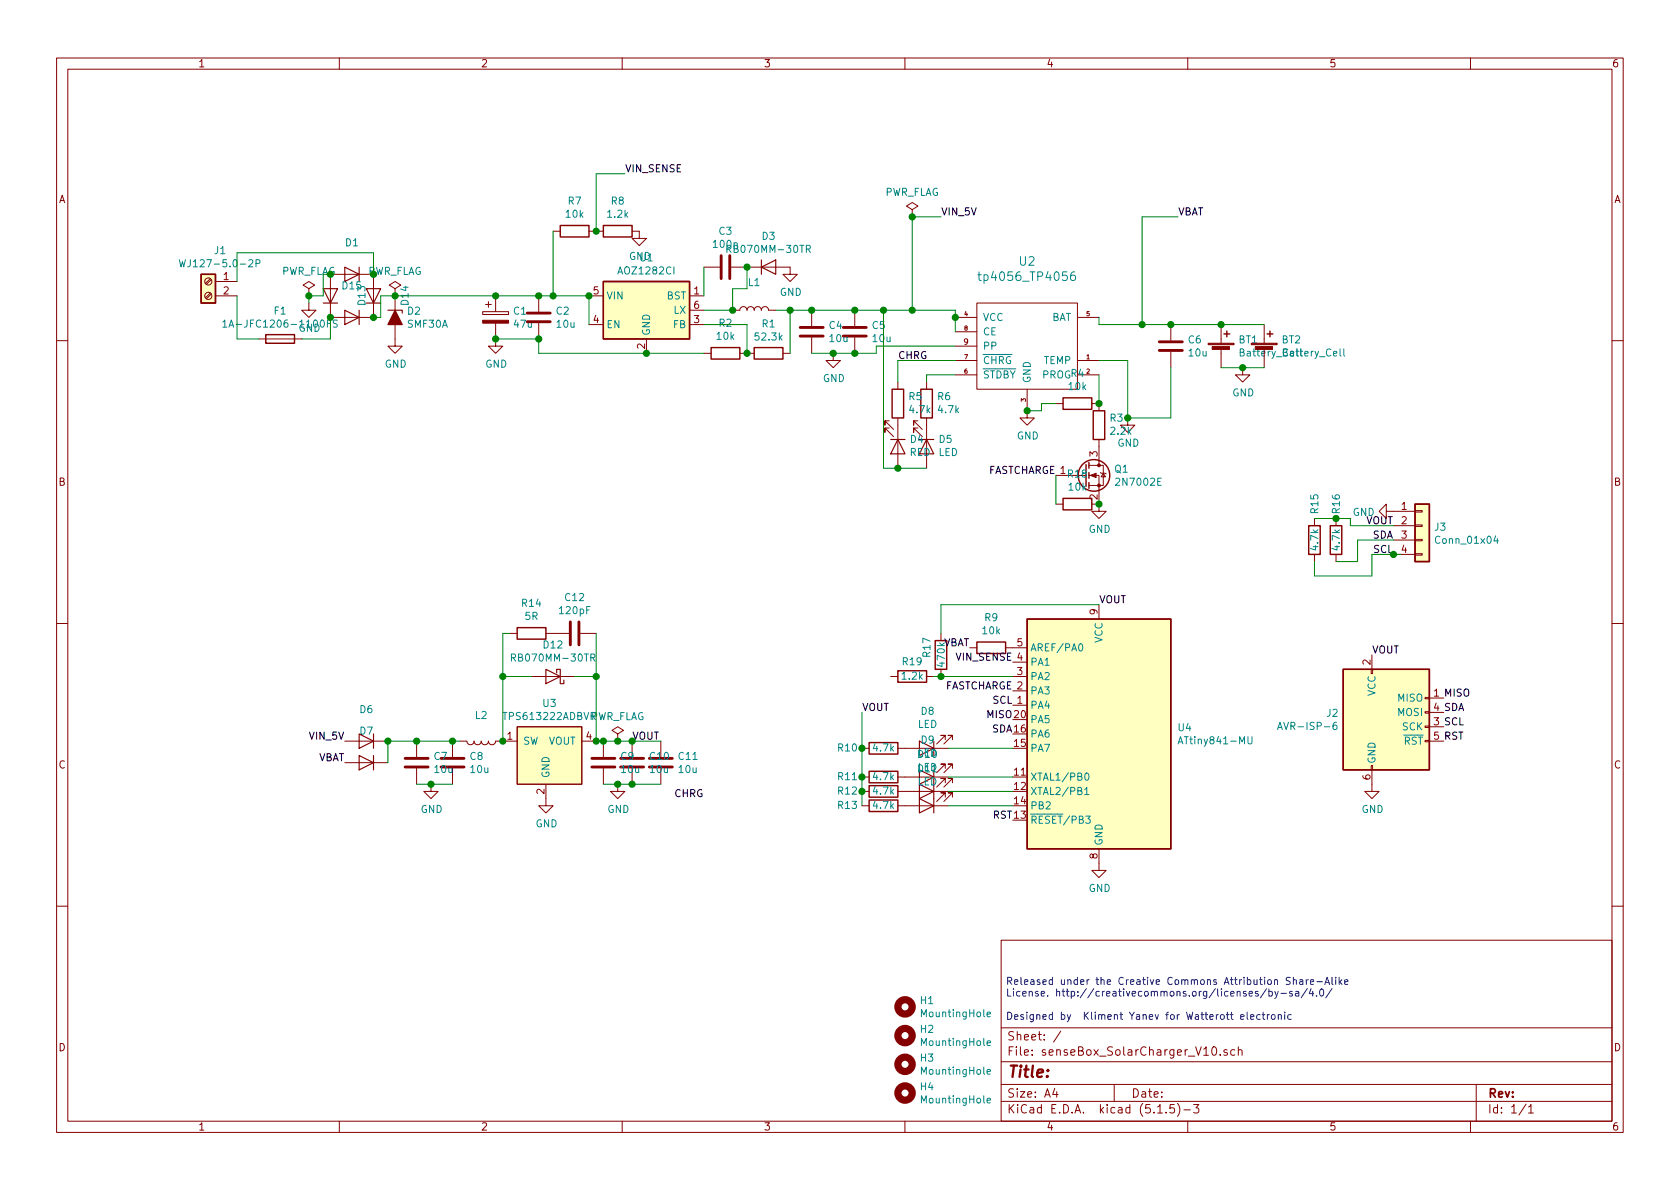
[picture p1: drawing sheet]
<svg xmlns="http://www.w3.org/2000/svg" width="297mm" height="210mm" viewBox="0 0 297 210" stroke-linecap="round" stroke-linejoin="round" font-family="sans-serif">
<g fill="none" stroke="#840000" stroke-width=".18">
<path d="M10 10.3h277v189.9h-277zM12 12.2h273v186.1h-273zM60 10.3v1.9M110 10.3v1.9M160 10.3v1.9M210 10.3v1.9M260 10.3v1.9M161.3 37.1l1-.7-1-.6-1 .6 1 .7v1.2M161.3 38.3h.1M37.2 51.8l-.9 .8M37.2 49.3l-.9 .8M37.4 52l-.9 .8"/>
<path d="M37.4 49.4l-.9 .9M38.1 49.8h3.8M38.1 52.3h3.8M45.7 59.9h7.6M54.6 53.6v1.3h1.3l-1.3 1.2-1.3-1.2h1.3M54.6 51l1-.6-1-.6-1 .6 1 .6v1.3M54.6 52.3h.1M58.4 48.5h7.6v7.6h-7.6zM69.8 52.3v8.9h1.3l-1.3 1.3-1.2-1.3h1.2M69.8 51l1.1-.6-1.1-.6-1 .6 1 .6v1.3M69.8 52.3h.1M85.3 55.1h4.6v.5h-4.6z"/>
<path d="M85.9 53.8h1M86.4 53.3v1.1M87.6 57.1v4.1h1.3l-1.3 1.3-1.2-1.3h1.2M87.6 52.3v2.8M95.2 52.3v2.8M95.2 57.1v2.8M97.8 40.9h1.3M104.1 40.9h2.6M104.1 52.3h2.6M104.1 57.4h2.6M111.8 40.9h1.2v1.3h1.3l-1.3 1.2-1.2-1.2h1.2M114.3 59.9v2.6"/>
<path d="M121.9 54.9h2.6M121.9 52.3h2.6M121.9 57.4h2.6M124.5 47.2h2.8M129.3 47.2h10.4v1.3h1.3l-1.3 1.3-1.3-1.3h1.3M129.5 54.9h1.3a.63 .63 0 0 1 .6-.7 .63 .63 0 0 1 .7 .7 .63 .63 0 0 1 .6-.7 .63 .63 0 0 1 .6 .7 .63 .63 0 0 1 .7-.7 .63 .63 0 0 1 .6 .7 .63 .63 0 0 1 .7-.7 .63 .63 0 0 1 .6 .7h1.3M143.5 54.9v2.8M143.5 59.7v2.8M151.1 54.9v2.8M151.1 59.7v2.8M168.9 56.1h3.8M168.9 58.7h3.8"/>
<path d="M172.7 53.6h17.8v15.2h-17.8zM190.5 56.1h3.8M207 57.4v2.8M215.9 57.4v3.3M223.5 57.4v3.3M10 60.2h2M124.5 62.5h1.2M130.8 62.5h2.5M138.4 62.5h1.3M147.3 62.5v1.2h1.3l-1.3 1.3-1.3-1.3h1.3M157.2 74.4h-.7v.8v-.8l1.5 1.5M157.2 75.7h-.7v.7v-.7l1.5 1.5"/>
<path d="M158.7 67.6v1.2M158.7 73.9v8.9M162.3 74.4h-.8v.8v-.8l1.6 1.5M162.3 75.7h-.8v.7v-.7l1.6 1.5M163.8 67.6v1.2M163.8 73.9v8.9M168.9 63.7h3.8M168.9 66.3h3.8M168.9 61.2h3.8M181.6 68.8v5.1h1.3l-1.3 1.3-1.3-1.3h1.3M186.7 71.4h1.3M190.5 63.7h3.8"/>
<path d="M190.5 66.3h3.8M193 71.4h1.3v1.2M194.3 77.7v4.6M199.4 73.9v1.3h1.3l-1.3 1.2-1.3-1.2h1.3M207 62.2v2.8M215.9 61.7v3.3M219.7 65v1.3h1.3l-1.3 1.3-1.3-1.3h1.3M223.5 62.5v2.5M285 60.2h2M186.7 84.1h2.5M186.7 89.1h1.3M192.5 84.1h1.8v5"/>
<path d="M192.5 82.3h2.6v3.5h-2.6M193 89.1h1.3M194.3 89.1v1.3h1.3l-1.3 1.3-1.3-1.3h1.3M194.6 83.6l.1 .1h.8l.1 .1M195.1 83.7l.4 .6h-.8zM232.4 91.7v1.3M232.4 98v1.3M236.2 91.7v1.3M236.2 98v1.3M245.1 90.4v-1.3l-1.3 1.3 1.3 1.3v-1.3h5.1M246.4 93h3.8M246.4 95.5h3.8"/>
<path d="M246.4 98h3.8M250.2 97.9h1.3v.3h-1.3zM250.2 95.4h1.3v.2h-1.3zM250.2 90.3h1.3v.2h-1.3zM250.2 92.8h1.3v.3h-1.3zM10 110.3h2M90.2 112h1.2M94 119.6h7.6M96.5 112h4.1M102.6 112h2.8M157.5 119.6h1.2M163.8 119.6h1.3"/>
<path d="M166.4 112v1.3M166.4 118.4v1.2M171.4 114.5h1.3M177.8 114.5h3.8M179.1 119.6h2.5M179.1 117.1h2.5M194.3 106.9v2.6M242.4 118.4h.3v.7h-.3zM242.6 115.8v2.6M285 110.3h2M61 131.1h7.6M61 134.9h7.6"/>
<path d="M73.7 131.1v2.8M73.7 135.9v2.8M76.2 138.7v1.2h1.3l-1.3 1.3-1.3-1.3h1.3M80 131.1v2.8M80 135.9v2.8M81.3 131.1h1.2a.63 .63 0 0 0 .7 .6 .63 .63 0 0 0 .6-.6 .63 .63 0 0 0 .7 .6 .63 .63 0 0 0 .6-.6 .63 .63 0 0 0 .6 .6 .63 .63 0 0 0 .7-.6 .63 .63 0 0 0 .6 .6 .63 .63 0 0 0 .6-.6h3.8M91.4 128.5h11.5v10.2h-11.5zM96.5 138.7v3.8h1.3l-1.3 1.3-1.3-1.3h1.3M102.9 131.1h2.5M106.7 131.1v2.8M106.7 135.9v2.8M109.2 129.8l1-.6-1-.7-1 .7 1 .6v1.3"/>
<path d="M109.2 131.1h.1M109.2 138.7v1.2h1.3l-1.3 1.3-1.3-1.3h1.3M111.8 131.1v2.8M111.8 135.9v2.8M116.8 131.1v2.8M116.8 135.9v2.8M152.4 132.3h1.3M152.4 137.4h1.3M152.4 139.9h1.3M158.7 132.3h3.9M158.7 137.4h3.9M158.7 139.9h8.9"/>
<path d="M165.1 132.3h2.5M165.1 137.4h2.5M167.1 130.8v-.8h-.7h.7l-1.5 1.6M167.1 135.9v-.8h-.7h.7l-1.5 1.5M167.1 138.4v-.7h-.7h.7l-1.5 1.5M168.4 130.8v-.8h-.8h.8l-1.5 1.6M168.4 135.9v-.8h-.8h.8l-1.5 1.5M168.4 138.4v-.7h-.8h.8l-1.5 1.5M179.1 124.7h2.5M179.1 122.2h2.5M242.4 135.4h.3v.7h-.3zM242.6 136.1v3.8h1.2l-1.2 1.3-1.3-1.3h1.3"/>
<path d="M252 130.9h.7v.3h-.7zM252 128.4h.7v.2h-.7zM252 125.9h.7v.2h-.7zM252 123.3h.7v.3h-.7zM252.7 123.4h2.6M252.7 128.5h2.6M252.7 126h2.6M252.7 131.1h2.6M152.4 142.5h1.3M158.7 142.5h8.9M167.1 141v-.8h-.7h.7l-1.5 1.5M168.4 141v-.8h-.8h.8l-1.5 1.5"/>
<path d="M194.3 150.1v3.8h1.3l-1.3 1.3-1.3-1.3h1.3M10 160.2h2M177 166.3h108v32h-108zM285 160.2h2M60 198.3v1.9M110 198.3v1.9M160 198.3v1.9M177 194.8h108M177 191.8h108M177 187.8h108M177 181.8h108M186.5 192.5l-.4 1h1"/>
<path d="M186.8 193v1M187.6 182.3l-1.3 2M197 191.8v3M204.7 196.8h.8M206.2 196.7v.1M207.6 195.3h-.7l-.1 .7 .2-.1 .5 .1 .2 .2-.1 .5-.2 .1-.6-.1M208.2 195.1a1.71 1.71 0 0 1 0 2.3M209.3 196.3h1.2M210 198.3v1.9M211 195.3h1l-.5 .6 .4 .1v.7l-.2 .1-.7-.1M214.5 185.2l.1-.1a.8 .8 0 0 1 .5 .8 .8 .8 0 0 1-.5 .7 1 1 0 0 1-.1-1.4zM215.7 186.5v.1"/>
<path d="M217 185.7a.37 .37 0 0 0-.6 .1l.1 .2 .5 .2v.1l-.2 .3-.4-.1M218.3 185.7l-.4-.1-.3 .3 .1 .6 .2 .1 .4-.1M218.9 185.7h.1a.37 .37 0 0 1 .6 .1v.8M218.9 185.1v1.5M260 198.3v1.9M261 191.8v6.5M269.8 195.2l-1.2 2M270.3 195.8l.4-.5v1.5M270.3 196.8h.8"/>
<circle cx="36.8" cy="52.3" r=".63"/>
<circle cx="36.8" cy="49.8" r=".63"/>
</g>
<g fill="none" stroke="#840000" stroke-width=".2">
<path d="M57.1 51h2.6l-1.3 2.6zM57.1 53.6h2.6M61 47.2l2.5 1.3-2.5 1.3zM61 54.9l2.5 1.2-2.5 1.3zM63.5 47.2v2.6M63.5 54.9v2.5M64.8 51h2.5l-1.3 2.6zM64.8 53.6h2.5M68.6 54.9h2.5v.5M134.6 47.2l2.6-1.2v2.5zM134.6 46v2.5M157.5 77.7h2.5"/>
<path d="M158.7 77.7l1.3 2.6h-2.5zM162.6 77.7h2.5M163.8 77.7l1.3 2.6h-2.5zM96.5 118.4l2.6 1.2-2.6 1.3zM98.4 119v-.6h.7v2.5h.6v-.6M63.5 133.6l2.5 1.3-2.5 1.2zM63.5 129.8l2.5 1.3-2.5 1.2zM66 129.8v2.5M66 133.6v2.5M162.6 131.1l2.5 1.2-2.5 1.3zM162.6 136.1l2.5 1.3-2.5 1.3zM162.6 138.7l2.5 1.2-2.5 1.3z"/>
<path d="M165.1 131.1v2.5M165.1 136.1v7.7M162.6 141.2l2.5 1.3-2.5 1.3z"/>
</g>
<g fill="#ffffc2" stroke="#ffffc2" stroke-width=".18">
<path d="M250.2 89.1h2.5v10.2h-2.5z"/>
<path d="M237.5 118.4h15.2v17.7h-15.2z"/>
<path d="M181.6 109.5h25.4v40.6h-25.4z"/>
<path d="M91.4 128.5h11.5v10.2h-11.5z"/>
<path d="M35.6 48.5h2.5v5.1h-2.5z"/>
<path d="M106.7 49.8h15.2v10.1h-15.2z"/>
</g>
<g fill="none" stroke="#840000" stroke-width=".25">
<path d="M99.1 39.9h5v2h-5zM106.7 39.9h5.1v2h-5.1zM35.6 48.5h2.5v5.1h-2.5zM47 59.2h5.1v1.5h-5.1zM106.7 49.8h15.2v10.1h-15.2zM216.4 59h1M216.9 58.5v1.1M224 59h1M224.5 58.5v1.1M125.7 61.5h5.1v2h-5.1zM133.3 61.5h5.1v2h-5.1zM157.7 68.8h2.1v5.1h-2.1z"/>
<path d="M162.8 68.8h2v5.1h-2zM188 70.4h5v2h-5zM193.3 72.6h2v5.1h-2zM188 88.1h5v2.1h-5zM192 82.2v3.8M192.5 81.8v1M192.5 85.3v1.1M231.4 93h2v5h-2zM235.2 93h2v5h-2zM250.2 89.1h2.5v10.2h-2.5zM91.4 111h5.1v2h-5.1zM158.7 118.6h5.1v2h-5.1z"/>
<path d="M165.4 113.3h2v5.1h-2zM172.7 113.5h5.1v2.1h-5.1zM181.6 109.5h25.4v40.6h-25.4zM237.5 118.4h15.2v17.7h-15.2zM153.7 131.3h5v2h-5zM153.7 136.4h5v2h-5zM153.7 138.9h5v2.1h-5zM153.7 141.5h5v2h-5z"/>
<circle cx="193.4" cy="84.1" r="2.79"/>
</g>
<g fill="none" stroke="#008484" stroke-width=".18">
<path d="M31.7 45.9l.3 1.3 .3-.9 .2 .9 .3-1.3M39.4 56.9l.4-.3v1.3M39.4 57.9h.7M40.5 57.9l.4-1.3 .4 1.3M40.6 57.5h.6M45.3 46.6l.6-.1v-.5l-.2-.1h-.4v1.3M58.5 56.6h-.6v1.3M59.6 56.7l-.4-.1-.2 .1v.4l.5 .2 .1 .3-.2 .3-.5-.1M112.2 44.7a.59 .59 0 0 0-.8 .6 .59 .59 0 0 0 .8 .5v-.4h-.2M128.5 44h.6l.2-.2-.1-.3-.2-.1h-.5v1.2M142.6 44l.6-.1v-.4l-.1-.1h-.5v1.2M142.9 44l.4 .6"/>
<path d="M172.9 48.6h.6M173.1 48.1v1.3l.1 .1 .3 .1M190 48.1a.62 .62 0 0 0-.7 .6l.1 .7a.48 .48 0 0 0 .7 0l.1-.5-.2-.2h-.4l-.3 .2M237.6 61.7v1.1l.2 .2M264.4 94.8l-.3 .9h.8M264.7 95.2v.9M90.4 116.3h.6l.2-.2-.1-.3-.2-.2h-.5v1.3M104.5 116.3l.6-.1v-.4l-.1-.2h-.5v1.3M104.8 116.3l.4 .6M190.8 114l.2-.2a.67 .67 0 0 1 .5 .7 .67 .67 0 0 1-.5 .6l-.3-.5zM191.8 139.6l.4-.4v1.3M191.9 136.8l.2-.1a.67 .67 0 0 1 .4 .6 .67 .67 0 0 1-.4 .7l-.3-.3v-.2z"/>
<path d="M208.3 131.5l.4-1.2 .4 1.2M208.4 131.2h.6M220.6 130.3v1l.3 .2h.2l.3-.2v-1M225.9 129l.4-1.3 .4 1.3M226 128.6h.6M236.3 127.7l-.4 .1a.87 .87 0 0 0 0 1.2l.4-.1v-.6l-.4-.1-.2 .3M191.8 140.5h.7M192 144.3h.8l-.4 .5 .3 .1v.6l-.2 .1-.5-.1M174.5 179.4l.6-.1v-.3h-.4l-.2 .1 .1 .7h.5M174.5 184.4l.6-.1v-.2l-.4-.1-.2 .2 .1 .6h.5M174.5 189.5l.6-.1v-.2l-.4-.1-.2 .2 .1 .6h.5M174.5 194.6l.6-.1v-.2l-.4-.1-.2 .2 .1 .6h.5"/>
</g>
<g fill="none" stroke="#840000" stroke-width=".51">
<path d="M93.2 56.9h4.1M93.2 55.4h4.1M127.5 45.2v4.1M129 45.2v4.1M141.5 59.4h4M141.5 57.9h4M149.1 59.4h4.1M149.1 57.9h4.1M205 62h4M205 60.4h4M100.8 110v4M102.4 110v4"/>
<path d="M71.6 135.6h4.1M71.6 134.1h4.1M78 135.6h4M78 134.1h4M104.6 135.6h4.1M104.6 134.1h4.1M109.7 135.6h4.1M109.7 134.1h4.1M114.8 135.6h4.1M114.8 134.1h4.1"/>
</g>
<g fill="#840000" stroke="#840000" stroke-width=".18">
<path d="M213.6 60.7h4.6v.3h-4.6z"/>
<path d="M214.3 61.3h3.1v.5h-3.1z"/>
<path d="M192.8 84.1l1-.4v.7z"/>
<path d="M85.3 56.6h4.6v.5h-4.6z"/>
<path d="M221.2 60.7h4.6v.3h-4.6z"/>
<path d="M221.9 61.3h3.1v.5h-3.1z"/>
<circle cx="194.3" cy="85.8" r=".25"/>
<circle cx="194.3" cy="82.3" r=".25"/>
</g>
<g fill="none" stroke="#840000" stroke-width="1.3">
<circle cx="160" cy="178" r="1.27"/>
<circle cx="160" cy="188.2" r="1.27"/>
<circle cx="160" cy="193.3" r="1.27"/>
<circle cx="160" cy="183.1" r="1.27"/>
</g>
<path d="M69.8 54.9l1.3 2.5h-2.5z" fill="#840000" stroke="#840000" stroke-width=".2"/>
<g fill="none" stroke="#008400" stroke-width=".18">
<path d="M110.5 30.7h-5.1v10.2M166.4 38.3h-5.1v16.6M208.3 38.3h-6.4v19.1M41.9 52.3v7.6h3.8M57.1 48.5v3.8h-2.5v1.3M58.4 56.1v3.8h-5.1M66 48.5v-3.8h-24.1v5.1M66 56.1h1.3v-3.8h36.8v5.1M87.6 59.9h7.6v2.6h29.3M97.8 40.9v11.4M124.5 57.4h7.6v5.1M124.5 47.2v5.1"/>
<path d="M132.1 47.2v3.8h-2.6v3.9h-5M137.2 54.9h31.7v3.8M139.7 54.9v7.6M156.2 54.9v27.9h7.6M194.3 56.1v1.3h29.2M168.9 66.3h-5.1v1.3M168.9 63.7h-10.2v3.9M168.9 61.2h-14v1.3h-11.4M186.7 71.4h-2.6v1.2h-2.5M194.3 66.3v5.1M194.3 63.7h5.1v10.2h7.6v-8.9M215.9 65h7.6"/>
<path d="M186.7 84.1v5M232.4 91.7h6.4v1.3h7.6M246.4 95.5h-6.4v3.8h-3.8M247.6 98h-5v3.8h-10.2v-2.5M88.9 119.6h5.1M90.2 112h-1.3v19.1M101.6 119.6h3.8M105.4 112v19.1h11.4M165.1 119.6h14M194.3 106.9h-27.9v5.1M73.7 138.7h6.3M81.3 131.1h-12.7v3.8"/>
<path d="M106.7 138.7h10.1M152.4 126v16.5M167.6 137.4h11.5M167.6 139.9h11.5M167.6 132.3h11.5M167.6 142.5h11.5"/>
</g>
<g fill="none" stroke="#0000c2" stroke-width=".18">
<path d="M219.4 179.8l.6-.1-.1-.2-.4-.1-.1 .2v.6h.5M220.5 179v1.1l.2 .2M221.1 179.8l.6-.1-.1-.2-.3-.1-.2 .2 .1 .6h.4M222.4 175.4l-.3-.1-.2 .2 .1 .2 .4 .1v.3h-.5M222.8 179.5l-.4-.1-.2 .2 .1 .6h.5M223.2 179.4h.4M223.3 179v1.1l.3 .2M224 174.8l-1.1 1.6M224.1 179.4v.9M224.4 175.4l.3-.1 .3 .2-.1 .6h-.5M224.4 174.9v1.2M224.4 179.4l-.2 .1-.1 .1"/>
<path d="M224.9 179.5l.3-.1 .2 .1-.1 .7-.3 .1-.2-.3zM225.4 175.3l.3 .8M226 175.3l-.4 1.1-.2 .2M226 179.5l.2-.1 .3 .1v.8M226 179.4v.9M226.5 175.7h1M227.2 179v.1M227.2 179.4v.9M228.1 172.9l-.5-.1-.1 .1v.5l.6 .2v.3l-.2 .2-.5-.1M228.3 179.5l-.4-.1-.2 .2 .1 .6h.5M228.5 175.4l-.3-.1-.2 .2 .1 .2 .4 .1v.3h-.5M228.7 173.4l.2-.2 .3 .1v.8"/>
<path d="M228.7 172.8v1.3M229.1 175.4h.5v.7M229.6 175.6l-.4 .1-.2 .1 .1 .3h.5M229.8 173.3h.5l.1 .8M230.4 173.6h-.5l-.2 .2 .1 .2h.6M231 173.2v.9M231.1 174.8l-1.1 1.6M231.3 173.2l-.3 .3M231.7 173.7l.6-.1-.1-.3-.3-.1-.2 .2v.6h.5M231.8 174.8l-.3 .9h.8M232.1 175.3v.8M232.8 176v.1"/>
<path d="M232.8 173.6h1M233.5 175l.1-.1a.69 .69 0 0 1 .5 .6 .69 .69 0 0 1-.5 .6l-.2-.2-.1-.2zM234.2 174.1l.4-1.3 .5 1.3M234.3 173.7h.6M235.5 172.8v1.1l.2 .2M235.5 174.8l-1.1 1.6M236.2 172.8v.1M236.2 173.2v.9M236.8 172.8v1.3M236.9 173.6l.4 .5M237.3 173.2l-.5 .5M237.7 173.7l.6-.1v-.3l-.4-.1-.2 .2 .1 .6h.5"/>
</g>
<g fill="#008400" stroke="#008400" stroke-width=".25">
<circle cx="166.4" cy="119.6" r=".51"/>
<circle cx="105.4" cy="40.9" r=".51"/>
<circle cx="194.3" cy="89.1" r=".51"/>
<circle cx="199.4" cy="73.9" r=".51"/>
<circle cx="129.5" cy="54.9" r=".51"/>
<circle cx="69.9" cy="52.3" r=".51"/>
<circle cx="147.3" cy="62.5" r=".51"/>
<circle cx="80" cy="131.1" r=".51"/>
<circle cx="109.2" cy="138.7" r=".51"/>
<circle cx="104.1" cy="52.3" r=".51"/>
<circle cx="87.6" cy="52.3" r=".51"/>
<circle cx="106.7" cy="131.1" r=".51"/>
<circle cx="97.8" cy="52.3" r=".51"/>
<circle cx="95.3" cy="59.9" r=".51"/>
<circle cx="87.6" cy="59.9" r=".51"/>
<circle cx="58.4" cy="56.1" r=".51"/>
<circle cx="66" cy="56.1" r=".51"/>
<circle cx="54.6" cy="52.3" r=".51"/>
<circle cx="76.2" cy="138.7" r=".51"/>
<circle cx="95.3" cy="52.3" r=".51"/>
<circle cx="105.4" cy="119.6" r=".51"/>
<circle cx="219.7" cy="65" r=".51"/>
<circle cx="215.9" cy="57.4" r=".51"/>
<circle cx="207" cy="57.4" r=".51"/>
<circle cx="109.2" cy="131.1" r=".51"/>
<circle cx="152.4" cy="139.9" r=".51"/>
<circle cx="161.3" cy="38.3" r=".51"/>
<circle cx="152.4" cy="137.4" r=".51"/>
<circle cx="111.8" cy="131.1" r=".51"/>
<circle cx="152.4" cy="132.3" r=".51"/>
<circle cx="111.8" cy="138.7" r=".51"/>
<circle cx="161.3" cy="54.9" r=".51"/>
<circle cx="156.2" cy="54.9" r=".51"/>
<circle cx="105.4" cy="131.1" r=".51"/>
<circle cx="158.8" cy="82.8" r=".51"/>
<circle cx="88.9" cy="131.1" r=".51"/>
<circle cx="181.6" cy="72.6" r=".51"/>
<circle cx="151.1" cy="62.5" r=".51"/>
<circle cx="201.9" cy="57.4" r=".51"/>
<circle cx="88.9" cy="119.6" r=".51"/>
<circle cx="236.2" cy="91.7" r=".51"/>
<circle cx="168.9" cy="56.1" r=".51"/>
<circle cx="151.1" cy="54.9" r=".51"/>
<circle cx="68.6" cy="131.1" r=".51"/>
<circle cx="132.1" cy="47.2" r=".51"/>
<circle cx="246.4" cy="98" r=".51"/>
<circle cx="143.5" cy="54.9" r=".51"/>
<circle cx="139.7" cy="54.9" r=".51"/>
<circle cx="73.7" cy="131.1" r=".51"/>
<circle cx="114.3" cy="62.5" r=".51"/>
<circle cx="194.3" cy="71.4" r=".51"/>
<circle cx="132.1" cy="62.5" r=".51"/>
</g>
<text font-size="2.8" fill="#840000" x="178" y="190.5">Title:</text>
<g font-size="2.1" fill="#008484">
<text x="180.3" y="47">U2</text>
<text x="173.9" y="49.7">tp4056_TP4056</text>
</g>
<g font-size="2.1" fill="#840000">
<text x="178" y="184">Sheet: /</text>
<text x="178" y="186.7">File: senseBox_SolarCharger_V10.sch</text>
<text x="178" y="196.9">KiCad E.D.A. kicad (5.1.5)-3</text>
<text x="178" y="194.1">Size: A4</text>
<text x="200" y="194.1">Date:</text>
<text x="263" y="194.1">Rev:</text>
<text x="263" y="196.9">Id: 1/1</text>
</g>
<g font-size="1.8" fill="#840000">
<text x="35" y="11.9">1</text>
<text x="85" y="11.9">2</text>
<text x="135" y="11.9">3</text>
<text x="185" y="11.9">4</text>
<text x="235" y="11.9">5</text>
<text x="285" y="11.9">6</text>
<text x="10.4" y="35.9">A</text>
<text x="285.4" y="35.9">A</text>
<text x="39.5" y="49.5">1</text>
<text x="39.5" y="52.1">2</text>
<text x="104.9" y="52.1">5</text>
<text x="122.7" y="52.1">1</text>
<text x="104.9" y="57.1">4</text>
<text x="122.7" y="57.1">3</text>
<text x="122.7" y="54.6">6</text>
<text x="114" y="61.7" transform="rotate(-90 114 61.7)">2</text>
<text x="194.1" y="80.7" transform="rotate(-90 194.1 80.7)">3</text>
<text x="10.4" y="85.9">B</text>
<text x="194.1" y="88.4" transform="rotate(-90 194.1 88.4)">2</text>
<text x="285.4" y="85.9">B</text>
<text x="247.8" y="90.2">1</text>
<text x="247.8" y="92.7">2</text>
<text x="247.8" y="95.2">3</text>
<text x="247.8" y="97.8">4</text>
<text x="194.1" y="108.7" transform="rotate(-90 194.1 108.7)">9</text>
<text x="179.9" y="119.4">3</text>
<text x="179.9" y="114.3">5</text>
<text x="242.3" y="117.6" transform="rotate(-90 242.3 117.6)">2</text>
<text x="89.7" y="130.8">1</text>
<text x="103.7" y="130.8">4</text>
<text x="10.4" y="135.9">C</text>
<text x="179.4" y="137.2">11</text>
<text x="179.4" y="132.1">15</text>
<text x="242.3" y="137.9" transform="rotate(-90 242.3 137.9)">6</text>
<text x="285.4" y="135.9">C</text>
<text x="96.3" y="140.4" transform="rotate(-90 96.3 140.4)">2</text>
<text x="179.4" y="139.7">12</text>
<text x="179.4" y="142.2">14</text>
<text x="194.1" y="151.9" transform="rotate(-90 194.1 151.9)">8</text>
<text x="10.4" y="185.9">D</text>
<text x="285.4" y="185.9">D</text>
<text x="35" y="199.9">1</text>
<text x="85" y="199.9">2</text>
<text x="135" y="199.9">3</text>
<text x="185" y="199.9">4</text>
<text x="235" y="199.9">5</text>
<text x="285" y="199.9">6</text>
</g>
<g font-size="1.8">
<text x="110.5" y="30.5">VIN_SENSE</text>
<text x="166.4" y="38.1">VIN_5V</text>
<text x="208.3" y="38.1">VBAT</text>
<text x="158.7" y="63.5">CHRG</text>
<text x="174.4" y="83.8">FASTCHARGE 1</text>
<text x="241.5" y="92.7">VOUT</text>
<text x="242.6" y="95.2">SDA</text>
<text x="242.8" y="97.8">SCL</text>
<text x="194.3" y="106.7">VOUT</text>
<text x="166.6" y="114.3">VBAT</text>
<text x="169.1" y="116.8">VIN_SENSE 4</text>
<text x="242.6" y="115.6">VOUT</text>
<text x="152.4" y="125.7">VOUT</text>
<text x="166.8" y="121.9">FASTCHARGE 2</text>
<text x="175.5" y="124.5">SCL 1</text>
<text x="253.5" y="123.2">1 MISO</text>
<text x="253.5" y="125.7">4 SDA</text>
<text x="54.9" y="130.8">VIN_5V</text>
<text x="111.8" y="130.8">VOUT</text>
<text x="174.5" y="127">MISO 20</text>
<text x="175.3" y="129.5">SDA 16</text>
<text x="253.5" y="128.3">3 SCL</text>
<text x="253.5" y="130.8">5 RST</text>
<text x="56.1" y="134.6">VBAT</text>
<text x="119.3" y="141">CHRG</text>
<text x="175.5" y="144.8">RST13</text>
</g>
<g font-size="1.8" fill="#008484">
<text x="156.3" y="34.6">PWR_FLAG</text>
<text x="100.1" y="38.5">10k</text>
<text x="100.5" y="36.2">R7</text>
<text x="107.5" y="38.5">1.2k</text>
<text x="108.1" y="36.2">R8</text>
<text x="127.2" y="41.5">C3</text>
<text x="33.2" y="47.3">WJ127-5.0-2P</text>
<text x="37.9" y="45">J1</text>
<text x="61.1" y="43.6">D1</text>
<text x="113.2" y="46.2">U1</text>
<text x="126.3" y="43.8">100n</text>
<text x="129.2" y="44.7">RB070MM-30TR</text>
<text x="134.8" y="42.4">D3</text>
<text x="60.6" y="51.2">D15</text>
<text x="64.6" y="53.9" transform="rotate(-90 64.6 53.9)">D13</text>
<text x="72.2" y="53.9" transform="rotate(-90 72.2 53.9)">D14</text>
<text x="107.2" y="53">VIN</text>
<text x="109.6" y="48.5">AOZ1282CI</text>
<text x="117.9" y="53">BST</text>
<text x="132.3" y="50.6">L1</text>
<text x="137.9" y="52.3">GND</text>
<text x="41.1" y="57.9">1A-JFC1206-1100FS</text>
<text x="48.5" y="55.6">F1</text>
<text x="52.8" y="58.7">GND</text>
<text x="72.1" y="55.6">D2</text>
<text x="72.1" y="58">SMF30A</text>
<text x="90.8" y="55.6">C1</text>
<text x="91" y="58">47u</text>
<text x="98.4" y="55.6">C2</text>
<text x="98.5" y="58">10u</text>
<text x="107.2" y="58">EN</text>
<text x="114.9" y="59.4" transform="rotate(-90 114.9 59.4)">GND</text>
<text x="119" y="58">FB</text>
<text x="119.2" y="55.5">LX</text>
<text x="127.2" y="57.8">R2</text>
<text x="134.8" y="57.9">R1</text>
<text x="146.6" y="58.2">C4</text>
<text x="154.3" y="58.2">C5</text>
<text x="173.7" y="56.8">VCC</text>
<text x="173.7" y="59.3">CE</text>
<text x="185.9" y="56.8">BAT</text>
<text x="68" y="65">GND</text>
<text x="85.8" y="65">GND</text>
<text x="126.8" y="60.1">10k</text>
<text x="133.7" y="60.2">52.3k</text>
<text x="146.8" y="60.5">10u</text>
<text x="154.4" y="60.5">10u</text>
<text x="173.7" y="64.4">CHRG</text>
<text x="173.7" y="61.8">PP</text>
<text x="184.6" y="64.4">TEMP</text>
<text x="210.1" y="60.7">C6</text>
<text x="210.3" y="63">10u</text>
<text x="219" y="60.7">BT1</text>
<text x="219.5" y="63">Battery_Cell</text>
<text x="226.6" y="60.7">BT2</text>
<text x="227.1" y="63">Battery_Cell</text>
<text x="145.5" y="67.6">GND</text>
<text x="160.7" y="70.8">R5</text>
<text x="165.8" y="70.8">R6</text>
<text x="173.7" y="66.9">STDBY</text>
<text x="182.2" y="67.8" transform="rotate(-90 182.2 67.8)">GND</text>
<text x="184.3" y="66.9">PROGR4</text>
<text x="189" y="69">10k</text>
<text x="217.9" y="70.1">GND</text>
<text x="160.9" y="73.1">4.7k</text>
<text x="166" y="73.1">4.7k</text>
<text x="179.8" y="77.7">GND</text>
<text x="196.3" y="74.6">R3</text>
<text x="196.5" y="76.9">2.2k</text>
<text x="160.8" y="80.6">RED</text>
<text x="161" y="78.3">D4</text>
<text x="165.9" y="80.6">LED</text>
<text x="166.1" y="78.3">D5</text>
<text x="197.1" y="83.6">Q1</text>
<text x="197.6" y="79">GND</text>
<text x="188.8" y="84.4">R18</text>
<text x="189" y="86.8">10k</text>
<text x="197.6" y="85.9">2N7002E</text>
<text x="192.5" y="94.2">GND</text>
<text x="233.1" y="90.7" transform="rotate(-90 233.1 90.7)">R15</text>
<text x="236.9" y="90.7" transform="rotate(-90 236.9 90.7)">R16</text>
<text x="239.2" y="91.2">GND</text>
<text x="253.7" y="93.8">J3</text>
<text x="233.1" y="97.2" transform="rotate(-90 233.1 97.2)">4.7k</text>
<text x="236.9" y="97.2" transform="rotate(-90 236.9 97.2)">4.7k</text>
<text x="254.1" y="96.2">Conn_01x04</text>
<text x="92.3" y="107.3">R14</text>
<text x="100" y="106.3">C12</text>
<text x="92.9" y="109.6">5R</text>
<text x="99.1" y="108.6">120pF</text>
<text x="173.8" y="112.2">10k</text>
<text x="174.1" y="109.8">R9</text>
<text x="194.9" y="113.7" transform="rotate(-90 194.9 113.7)">VCC</text>
<text x="91.1" y="117">RB070MM-30TR</text>
<text x="96.1" y="114.7">D12</text>
<text x="159.6" y="117.6">R19</text>
<text x="164.5" y="116.1" transform="rotate(-90 164.5 116.1)">R17</text>
<text x="167.1" y="117.7" transform="rotate(-90 167.1 117.7)">470k</text>
<text x="182.1" y="117.7">PA1</text>
<text x="182.1" y="115.2">AREF/PA0</text>
<text x="96" y="125">U3</text>
<text x="159.6" y="120.2">1.2k</text>
<text x="182.1" y="125.3">PA4</text>
<text x="182.1" y="122.8">PA3</text>
<text x="182.1" y="120.3">PA2</text>
<text x="243.2" y="123.1" transform="rotate(-90 243.2 123.1)">VCC</text>
<text x="247.2" y="124.1">MISO</text>
<text x="63.7" y="129.9">D7</text>
<text x="63.7" y="126.1">D6</text>
<text x="84.1" y="127.1">L2</text>
<text x="89.4" y="127.3">TPS613222ADBVRPWR_FLAG</text>
<text x="92.5" y="131.7">SW</text>
<text x="97" y="131.7">VOUT</text>
<text x="162.3" y="128.7">LED</text>
<text x="162.9" y="126.4">D8</text>
<text x="162.9" y="131.5">D9</text>
<text x="182.1" y="130.4">PA6</text>
<text x="182.1" y="127.9">PA5</text>
<text x="208.4" y="129.3">U4</text>
<text x="209" y="131.6">ATtiny841-MU</text>
<text x="226.8" y="129.1">AVR-ISP-6</text>
<text x="234.6" y="126.8">J2</text>
<text x="247.2" y="126.6">MOSI</text>
<text x="248" y="129.2">SCK</text>
<text x="248.2" y="131.7">RST</text>
<text x="76.8" y="134.4">C7</text>
<text x="76.9" y="136.7">10u</text>
<text x="83.1" y="134.4">C8</text>
<text x="83.3" y="136.7">10u</text>
<text x="97.2" y="137.7" transform="rotate(-90 97.2 137.7)">GND</text>
<text x="109.8" y="134.4">C9</text>
<text x="109.9" y="136.7">10u</text>
<text x="115" y="134.4">C10</text>
<text x="115" y="136.7">10u</text>
<text x="120" y="134.4">C11</text>
<text x="120.1" y="136.7">10u</text>
<text x="148.2" y="132.9">R10</text>
<text x="148.2" y="138">R11</text>
<text x="154.5" y="132.9">4.7k</text>
<text x="154.5" y="138">4.7k</text>
<text x="162.4" y="134">D10</text>
<text x="162.4" y="136.6">D11</text>
<text x="182.1" y="133">PA7</text>
<text x="243.2" y="135.1" transform="rotate(-90 243.2 135.1)">GND</text>
<text x="74.4" y="143.8">GND</text>
<text x="107.4" y="143.8">GND</text>
<text x="148.2" y="140.5">R12</text>
<text x="148.2" y="143">R13</text>
<text x="154.5" y="140.5">4.7k</text>
<text x="154.5" y="143">4.7k</text>
<text x="162.3" y="138.9">LED</text>
<text x="182.1" y="138">XTAL1/PB0</text>
<text x="182.1" y="140.6">XTAL2/PB1</text>
<text x="182.1" y="143.1">PB2</text>
<text x="240.7" y="143.8">GND</text>
<text x="94.7" y="146.3">GND</text>
<text x="182.1" y="145.7">RESET/PB3</text>
<text x="194.9" y="149.6" transform="rotate(-90 194.9 149.6)">GND</text>
<text x="192.5" y="157.7">GND</text>
<text x="162.8" y="177.6">H1</text>
<text x="163.1" y="179.9">MountingHole</text>
<text x="162.8" y="182.6">H2</text>
<text x="163.1" y="185">MountingHole</text>
<text x="162.8" y="187.7">H3</text>
<text x="163.1" y="190">MountingHole</text>
<text x="162.8" y="192.8">H4</text>
<text x="163.1" y="195.1">MountingHole</text>
</g>
<g font-size="1.8" fill="#008400">
<text x="49.7" y="48.6">PWR_FLAG</text>
<text x="64.9" y="48.6">PWR_FLAG</text>
</g>
<g font-size="1.8" fill="#0000c2">
<text x="177.8" y="174.2">Released under the Creative Commons Attribution Share-Alike</text>
<text x="177.8" y="176.2">License. http://creativecommons.org/licenses/by-sa/4.0/</text>
<text x="177.8" y="180.3">Designed by Kliment Yanev for Watterott electronic</text>
</g>
<text font-size="1.4" fill="#840000" x="170.4" y="61">9</text>
<g font-size="1.1" fill="#840000">
<text x="170.5" y="55.9">4</text>
<text x="170.5" y="58.4">8</text>
<text x="192.1" y="55.9">5</text>
<text x="170.5" y="63.5">7</text>
<text x="192.1" y="63.5">1</text>
<text x="170.5" y="66.1">6</text>
<text x="181.4" y="71" transform="rotate(-90 181.4 71)">3</text>
<text x="192.1" y="66.1">2</text>
</g>
</svg>
